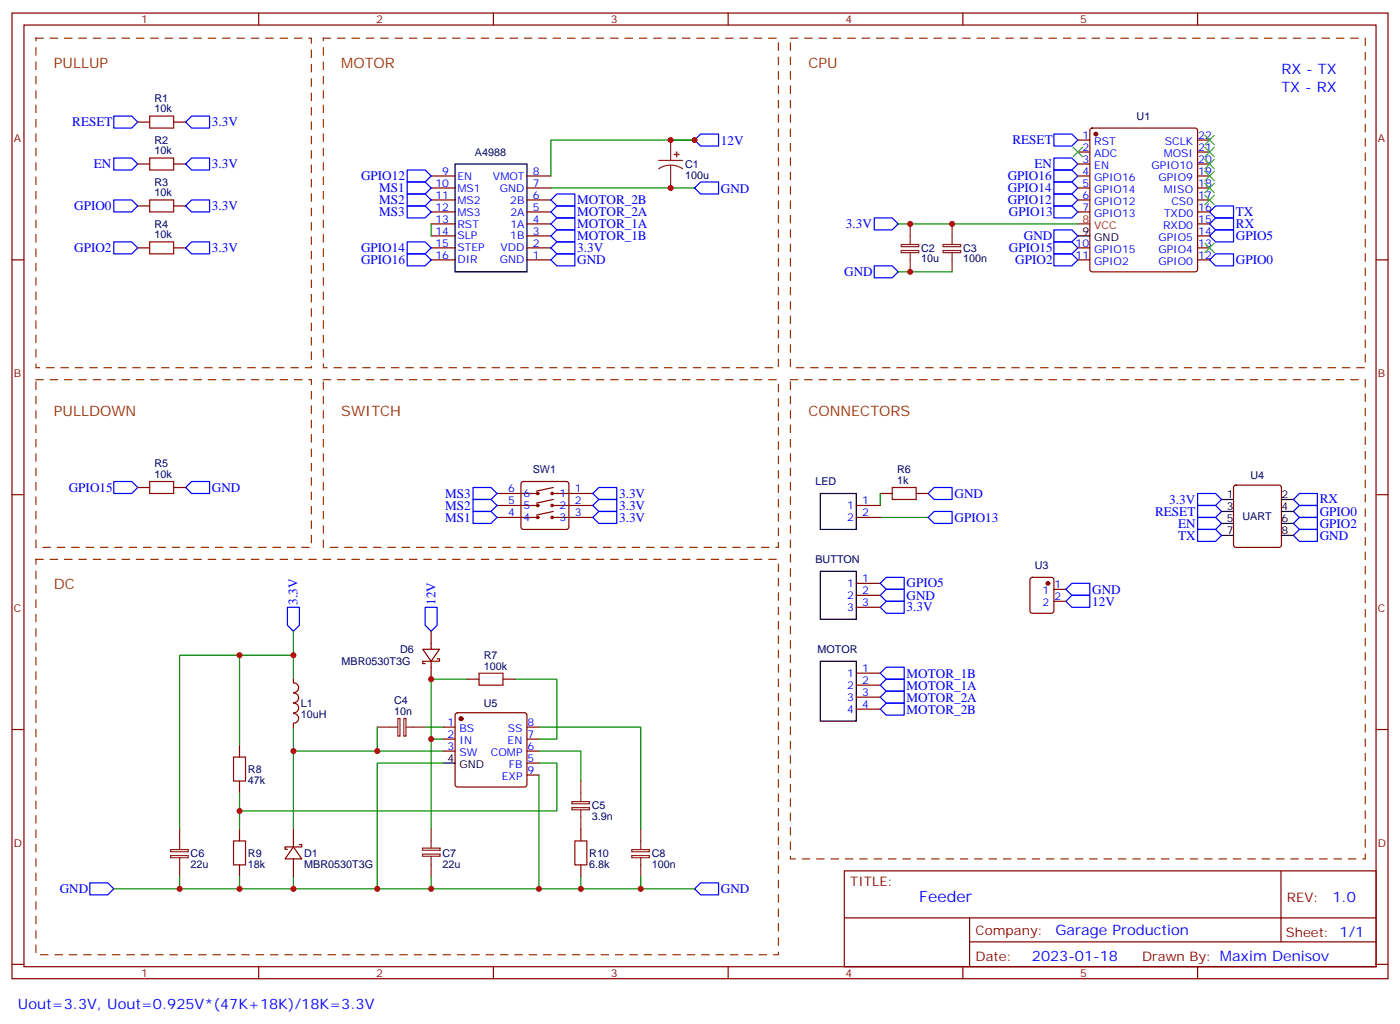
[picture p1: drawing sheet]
<svg xmlns="http://www.w3.org/2000/svg" width="412mm" height="302mm" viewBox="0 0 412 302" stroke-linecap="round" stroke-linejoin="round" font-family="sans-serif">
<g fill="none" stroke="#870000" stroke-width=".35">
<path d="M3.5 3.8h405.4v284.4h-405.4zM7.1 7.4h398.2v277.3h-398.2zM76.2 3.8v3.6M145.3 3.8v3.6M214.5 3.8v3.6M283.6 3.8v3.6M352.8 3.8v3.6M40.6 35.9h3.5M51.2 35.9h3.5M321.3 37.9l.4-.2h30.4l.5 .2 .2 .5v40.9l-.3 .5-.4 .2h-30.4l-.5-.2-.2-.5v-40.9zM40.6 48.3h3.5M51.2 48.3h3.5"/>
<path d="M127 58.9h7.1M127 55.4h7.1M127 51.8h7.1M155.2 58.9h7.1M155.2 55.4h7.1M155.2 51.8h7.1M317.5 58.9h3.5M317.5 55.4h3.5M317.5 51.8h3.5M317.5 48.3h3.5M317.5 41.2h3.5M317.5 44.8h3.5"/>
<path d="M352.8 58.9h3.5M352.8 55.4h3.5M352.8 51.8h3.5M352.8 48.3h3.5M352.8 41.2h3.5M352.8 44.8h3.5M3.5 76.5h3.6M40.6 73h3.5M40.6 60.6h3.5M51.2 73h3.5M51.2 60.6h3.5M127 76.5h7.1"/>
<path d="M127 73h7.1M127 69.5h7.1M127 65.9h7.1M127 62.4h7.1M155.2 76.5h7.1M155.2 73h7.1M155.2 69.5h7.1M155.2 65.9h7.1M155.2 62.4h7.1M317.5 76.5h3.5M317.5 73h3.5M317.5 62.4h3.5"/>
<path d="M352.8 76.5h3.5M352.8 73h3.5M352.8 69.5h3.5M352.8 65.9h3.5M352.8 62.4h3.5M405.3 76.5h3.6M3.5 145.7h3.6M40.6 143.5h3.5M51.2 143.5h3.5M146.4 145.3h12M146.4 148.8h12M146.4 152.4h12"/>
<path d="M153.7 142l.5-.2h12.7l.5 .2 .2 .5v12.7l-.3 .5-.4 .2h-12.7l-.5-.2-.2-.5v-12.7zM162.6 145.3h12M162.6 148.8h12M162.6 152.4h12M163 150.6l-5 1.1M163 147.1l-5 1M163 143.5l-5 1.1M252.2 148.8h7.1M252.2 152.4h7.1M259.3 145.3h3.5M269.9 145.3h3.5M363.6 143l.5-.2h12.7l.5 .2 .2 .5v17l-.3 .5-.4 .2h-12.7l-.5-.3-.2-.4v-17z"/>
<path d="M405.3 145.7h3.6M252.2 171.8h7.1M252.2 175.3h7.1M252.2 178.8h7.1M303.6 170.2l.5-.2h5.6l.7 .4v9.5l-.4 .6-5.9 .1-.7-.5v-9.4zM310.4 173.5h3.6M310.4 177.1h3.6M86.4 200v1M124.5 191.2h5l-2.5 3.5zM127 185.9v5.3M127 194.7v5.3M128.8 194h.7v.7h-5v.7h.7"/>
<path d="M137.6 200h3.5M148.2 200h3.5M252.2 198.2h7.1M3.5 214.8h3.6M70.6 219.4v3.5M86.4 213v1.1M86.5 201.1a1.41 1.41 0 0 1 1.5 1.4 1.41 1.41 0 0 1-1.5 1.4M86.5 210.1a1.41 1.41 0 0 1 1.5 1.4 1.41 1.41 0 0 1-1.5 1.4M86.5 204.1a1.41 1.41 0 0 1 1.5 1.4 1.41 1.41 0 0 1-1.5 1.4M86.5 207.1a1.41 1.41 0 0 1 1.5 1.4 1.41 1.41 0 0 1-1.5 1.4M130.5 214.1h3.6M130.5 217.6h3.6"/>
<path d="M134.3 210.1l.5-.2h19.7l.5 .2 .2 .5v20.4l-.2 .5-.5 .2h-19.7l-.5-.2-.2-.5v-20.4zM155.2 214.1h3.5M155.2 217.6h3.5M252.2 201.8h7.1M252.2 205.3h7.1M252.2 208.8h7.1M405.3 214.8h3.6M70.6 230v3.5M130.5 221.2h3.6M155.2 221.2h3.5M155.2 224.7h3.5M155.2 228.2h3.5"/>
<path d="M70.6 244.1v3.5M70.6 254.7v3.5M86.4 249.4l2.5 3.5h-4.9zM86.4 244.1v5.3M86.4 252.9v5.3M88.2 248.7h.7v.7h-4.9v.7h.7M171.1 244.1v3.5M171.1 254.7v3.5M248.7 256.4h156.6v28.3h-156.6zM377.3 256.5v20.8M248.7 270.3h156.5M285.6 277.3h119.6"/>
<path d="M285.6 270.3v14.1M3.5 284h3.6M76.2 284.7v3.5M145.3 284.7v3.5M214.5 284.7v3.5M283.6 284.7v3.5M352.8 284.7v3.5M405.3 284h3.6"/>
<circle cx="158.4" cy="145.3" r=".35"/>
<circle cx="158.4" cy="148.8" r=".35"/>
<circle cx="158.4" cy="152.4" r=".35"/>
<circle cx="162.6" cy="152.4" r=".35"/>
<circle cx="162.6" cy="148.8" r=".35"/>
<circle cx="162.6" cy="145.3" r=".35"/>
</g>
<g fill="none" stroke="#00f" stroke-width=".35">
<path d="M33.5 34.2h5.3l1.8 1.7-1.8 1.8h-5.3zM56.4 34.2h5.3v3.5h-5.3l-1.7-1.8zM310.4 39.5h5.3l1.8 1.7-1.8 1.8h-5.3zM33.5 46.5h5.3l1.8 1.8-1.8 1.8h-5.3zM33.5 58.9h5.3l1.8 1.7-1.8 1.8h-5.3zM54.7 48.3l1.7-1.8h5.3v3.6h-5.3zM56.4 58.9h5.3v3.5h-5.3l-1.7-1.8zM119.9 50.1h5.3l1.8 1.7-1.8 1.8h-5.3zM119.9 53.6h5.3l1.8 1.8-1.8 1.7h-5.3zM119.9 57.1h5.3l1.8 1.8-1.8 1.7h-5.3zM162.3 58.9l1.7-1.8h5.3v3.5h-5.3zM204.6 41.2l1.8-1.7h5.3v3.5h-5.3z"/>
<path d="M204.6 55.4l1.8-1.8h5.3v3.5h-5.3zM310.4 46.5h5.3l1.8 1.8-1.8 1.8h-5.3zM310.4 57.1h5.3l1.8 1.8-1.8 1.7h-5.3zM310.4 53.6h5.3l1.8 1.8-1.8 1.7h-5.3zM310.4 50.1h5.3l1.8 1.7-1.8 1.8h-5.3zM33.5 71.2h5.3l1.8 1.8-1.8 1.8h-5.3zM54.7 73l1.7-1.8h5.3v3.6h-5.3zM119.9 74.8h5.3l1.8 1.7-1.8 1.8h-5.3zM119.9 71.2h5.3l1.8 1.8-1.8 1.8h-5.3zM119.9 60.6h5.3l1.8 1.8-1.8 1.8h-5.3zM162.3 76.5l1.7-1.7h5.3v3.5h-5.3zM162.3 69.5l1.7-1.8h5.3v3.5h-5.3z"/>
<path d="M162.3 65.9l1.7-1.7h5.3v3.5h-5.3zM162.3 62.4l1.7-1.8h5.3v3.6h-5.3zM162.3 73l1.7-1.8h5.3v3.6h-5.3zM257.5 64.2h5.3l1.8 1.7-1.8 1.8h-5.3zM257.5 78.3h5.3l1.8 1.7-1.8 1.8h-5.3zM310.4 60.6h5.3l1.8 1.8-1.8 1.8h-5.3zM310.4 71.2h5.3l1.8 1.8-1.8 1.8h-5.3zM310.4 74.8h5.3l1.8 1.7-1.8 1.8h-5.3zM310.4 67.7h5.3l1.8 1.8-1.8 1.7h-5.3zM356.3 65.9l1.8-1.7h5.3v3.5h-5.3zM358.1 74.8h5.3v3.5h-5.3l-1.8-1.8zM358.1 67.7h5.3v3.5h-5.3l-1.8-1.7z"/>
<path d="M358.1 60.6h5.3v3.6h-5.3l-1.8-1.8zM33.5 141.8h5.3l1.8 1.7-1.8 1.8h-5.3zM56.4 141.8h5.3v3.5h-5.3l-1.7-1.8zM139.3 147.1h5.3l1.8 1.7-1.8 1.8h-5.3zM139.3 143.5h5.3l1.8 1.8-1.8 1.8h-5.3zM139.3 150.6h5.3l1.8 1.8-1.8 1.7h-5.3zM174.6 145.3l1.8-1.8h5.3v3.6h-5.3zM174.6 148.8l1.8-1.7h5.3v3.5h-5.3zM174.6 152.4l1.8-1.8h5.3v3.5h-5.3zM275.2 143.5h5.3v3.6h-5.3l-1.8-1.8zM275.2 150.6h5.3v3.5h-5.3l-1.8-1.7zM352.8 152.4h5.3l1.7 1.7-1.7 1.8h-5.3z"/>
<path d="M352.8 148.8h5.3l1.7 1.8-1.7 1.8h-5.3zM352.8 155.9h5.3l1.7 1.8-1.7 1.7h-5.3zM352.8 145.3h5.3l1.7 1.8-1.7 1.7h-5.3zM381 157.7l1.8-1.8h5.3v3.5h-5.3zM381 150.6l1.8-1.8h5.3v3.6h-5.3zM381 154.1l1.8-1.7h5.3v3.5h-5.3zM381 147.1l1.8-1.8h5.3v3.5h-5.3zM84.7 178.8h3.5v5.3l-1.8 1.8-1.7-1.8zM125.2 178.8h3.6v5.3l-1.8 1.8-1.8-1.8zM259.3 178.8l1.8-1.7h5.2v3.5h-5.2zM259.3 175.3l1.8-1.8h5.2v3.6h-5.2zM259.3 171.8l1.8-1.8h5.2v3.5h-5.2z"/>
<path d="M314 177.1l1.7-1.8h5.3v3.5h-5.3zM314 173.5l1.7-1.7h5.3v3.5h-5.3zM259.3 198.2l1.8-1.7h5.2v3.5h-5.2zM259.3 208.8l1.8-1.8h5.2v3.6h-5.2zM259.3 205.3l1.8-1.8h5.2v3.5h-5.2zM259.3 201.8l1.8-1.8h5.2v3.5h-5.2zM26.5 260h5.2l1.8 1.7-1.8 1.8h-5.2zM206.4 260h5.3v3.5h-5.3l-1.8-1.8z"/>
</g>
<g fill="none" stroke="#000" stroke-width=".35">
<path d="M134.1 48.3h21.1v31.7h-21.1zM317.5 69.5h3.5M241.7 145.3h10.5v10.6h-10.5zM359.8 147.1h3.6M359.8 150.6h3.6M359.8 154.1h3.6M359.8 157.7h3.6M377.5 147.1h3.5M377.5 150.6h3.5M377.5 154.1h3.5M377.5 157.7h3.5M241.7 168.2h10.5v14.2h-10.5z"/>
<path d="M241.7 194.7h10.5v17.6h-10.5zM130.5 224.7h3.6"/>
</g>
<g fill="none" stroke="#008700" stroke-width=".35">
<path d="M162.3 55.4h42.3M197.6 41.2h7h-42.3v10.6M127 65.9v3.6M264.6 65.9h52.9M264.6 80h15.9M259.3 145.3v3.5M259.3 152.4h14.1M70.6 192.9v26.5M86.4 185.9v7h-33.5v51.2M86.4 192.9v7.1M137.6 200h-10.6v17.6h3.5M151.7 200h12.3v17.6h-5.3"/>
<path d="M86.4 214.1v7.1h44.1M111.1 214.1v7.1M125.2 214.1h5.3M127 217.6v26.5M158.7 214.1h30v30M70.6 233.5v10.6M86.4 221.2v22.9M130.5 224.7h-19.4v37M158.7 224.7h5.3v14.1h-93.4M158.7 221.2h12.4v8.8M158.7 228.2v33.5M52.9 258.2v3.5"/>
<path d="M70.6 258.2v3.5M86.4 258.2v3.5M127 258.2v3.5M171.1 258.2v3.5M188.7 258.2v3.5M33.5 261.7h171.1"/>
</g>
<g fill="none" stroke="#8c2424" stroke-width=".35">
<path d="M194 47.2h7.1M197.6 48.6l-1.9 .3-1.7 .8M197.6 48.6l1.8 .3 1.7 .8M197.6 41.2v6M197.6 48.6v6.8M265.5 72h5.2v.6h-5.2zM265.5 73.8h5.2v.6h-5.2zM268.1 65.9v6M268.1 74.4v5.6M277.8 72h5.2v.6h-5.2zM277.8 73.8h5.2v.6h-5.2zM280.5 65.9v6"/>
<path d="M280.5 74.4v5.6M111.1 214.1h6M117.2 211.6h.6v5.1h-.6zM119 211.6h.6v5.1h-.6zM119.6 214.1h5.6M168.5 236h5.1v.7h-5.1zM168.5 237.8h5.1v.6h-5.1zM171.1 230v6M171.1 238.4v5.7M50.3 250.2h5.2v.6h-5.2zM50.3 251.9h5.2v.7h-5.2zM52.9 244.1v6"/>
<path d="M52.9 252.6v5.6M124.5 251.5h5.1v.6h-5.1zM124.5 249.7h5.1v.7h-5.1zM127 244.1v5.6M127 252.2v6M186.1 250.2h5.2v.6h-5.2zM186.1 251.9h5.2v.7h-5.2zM188.7 244.1v6M188.7 252.6v5.6"/>
</g>
<g fill="#8c2424" stroke="#8c2424" stroke-width=".35">
<path d="M198.6 45.5h1.4z"/>
<path d="M199.3 44.8v1.4z"/>
</g>
<path d="M44.1 34.2h7.1v3.5h-7.1zM44.1 46.5h7.1v3.6h-7.1zM44.1 58.9h7.1v3.5h-7.1zM44.1 71.2h7.1v3.6h-7.1zM44.1 141.8h7.1v3.5h-7.1zM262.8 143.5h7.1v3.6h-7.1zM141.1 198.2h7.1v3.6h-7.1zM68.8 222.9h3.5v7.1h-3.5zM68.8 247.6h3.5v7.1h-3.5zM169.3 247.6h3.6v7.1h-3.6z" fill="none" stroke="#a10000" stroke-width=".35"/>
<path d="M10.6 11.3h81.1v97h-81.1zM95.2 11.3h134.1v97h-134.1zM232.8 11.3h169.4v97h-169.4zM10.6 111.8h81.1v49.4h-81.1zM95.2 111.8h134.1v49.4h-134.1zM232.8 111.8h169.4v141.1h-169.4zM10.6 164.7h218.7v116.4h-218.7z" fill="none" stroke="#930" stroke-width=".35" stroke-dasharray="2.1 2.1"/>
<g fill="#870000" stroke="#870000" stroke-width=".35">
<circle cx="308.7" cy="171.8" r=".53"/>
<circle cx="135.8" cy="211.6" r=".53"/>
<circle cx="322.8" cy="39.5" r=".53"/>
</g>
<path d="M317.5 65.9h3.5" fill="none" stroke="#f00" stroke-width=".35"/>
<g fill="none" stroke="#3c3" stroke-width=".35">
<path d="M354.9 39.8l2.8 2.9M357.7 39.8l-2.8 2.9M316.1 43.4l2.8 2.8M318.9 43.4l-2.8 2.8M354.9 43.4l2.8 2.8M354.9 46.9l2.8 2.8M354.9 50.4l2.8 2.8M354.9 53.9l2.8 2.9M354.9 57.5l2.8 2.8M357.7 43.4l-2.8 2.8M357.7 46.9l-2.8 2.8M357.7 50.4l-2.8 2.8"/>
<path d="M357.7 53.9l-2.8 2.9M357.7 57.5l-2.8 2.8M354.9 71.6l2.8 2.8M357.7 71.6l-2.8 2.8"/>
</g>
<g fill="#c00">
<circle cx="268.1" cy="80" r=".88"/>
<circle cx="111.1" cy="221.2" r=".88"/>
<circle cx="86.4" cy="221.2" r=".88"/>
<circle cx="127" cy="217.6" r=".88"/>
<circle cx="111.1" cy="261.7" r=".88"/>
<circle cx="158.8" cy="261.7" r=".88"/>
<circle cx="70.6" cy="238.8" r=".88"/>
<circle cx="70.6" cy="192.9" r=".88"/>
<circle cx="86.4" cy="192.9" r=".88"/>
<circle cx="70.6" cy="261.7" r=".88"/>
<circle cx="171.1" cy="261.7" r=".88"/>
<circle cx="188.7" cy="261.7" r=".88"/>
<circle cx="127" cy="261.7" r=".88"/>
<circle cx="86.4" cy="261.7" r=".88"/>
<circle cx="52.9" cy="261.7" r=".88"/>
<circle cx="204.6" cy="41.2" r=".88"/>
<circle cx="197.6" cy="41.2" r=".88"/>
<circle cx="197.6" cy="55.4" r=".88"/>
<circle cx="268.1" cy="65.9" r=".88"/>
<circle cx="280.5" cy="65.9" r=".88"/>
<circle cx="127" cy="200" r=".88"/>
</g>
<text font-size="4.6" fill="#00f" x="270.8" y="265.5">Feeder</text>
<g font-size="4.2" fill="#930">
<text x="15.9" y="20.1">PULLUP</text>
<text x="100.5" y="20.1">MOTOR</text>
<text x="238.1" y="20.1">CPU</text>
<text x="15.9" y="122.4">PULLDOWN</text>
<text x="100.5" y="122.4">SWITCH</text>
<text x="238.1" y="122.4">CONNECTORS</text>
<text x="15.9" y="173.5">DC</text>
</g>
<g font-size="4.2" fill="#00f">
<text x="377.5" y="21.8">RX - TX</text>
<text x="377.5" y="27.1">TX - RX</text>
<text x="392.5" y="265.7">1.0</text>
<text x="310.9" y="275.3">Garage Production</text>
<text x="304" y="283.1">2023-01-18</text>
<text x="5.3" y="297">Uout=3.3V, Uout=0.925V*(47K+18K)/18K=3.3V</text>
</g>
<g font-size="3.9" fill="#00f">
<text x="21.3" y="37.2">RESET</text>
<text x="62.4" y="37.2">3.3V</text>
<text x="212.4" y="42.6">12V</text>
<text x="298.2" y="42.4">RESET</text>
<text x="27.6" y="49.6">EN</text>
<text x="62.4" y="49.5">3.3V</text>
<text x="106.4" y="53.1">GPIO12</text>
<text x="296.9" y="53.1">GPIO16</text>
<text x="304.7" y="49.5">EN</text>
<text x="111.7" y="56.6">MS1</text>
<text x="212.4" y="56.7">GND</text>
<text x="296.9" y="56.6">GPIO14</text>
<text x="21.9" y="61.9">GPIO0</text>
<text x="62.4" y="61.9">3.3V</text>
<text x="111.7" y="60.2">MS2</text>
<text x="111.7" y="63.7">MS3</text>
<text x="170" y="60.2">MOTOR_2B</text>
<text x="170" y="63.7">MOTOR_2A</text>
<text x="296.9" y="60.2">GPIO12</text>
<text x="297.2" y="63.6">GPIO13</text>
<text x="364.1" y="63.6">TX</text>
<text x="170" y="70.8">MOTOR_1B</text>
<text x="170" y="67.2">MOTOR_1A</text>
<text x="249.2" y="67.2">3.3V</text>
<text x="301.6" y="70.6">GND</text>
<text x="364.1" y="70.7">GPIO5</text>
<text x="364.1" y="67.1">RX</text>
<text x="21.9" y="74.3">GPIO2</text>
<text x="62.4" y="74.2">3.3V</text>
<text x="106.4" y="77.8">GPIO16</text>
<text x="106.4" y="74.3">GPIO14</text>
<text x="170" y="77.9">GND</text>
<text x="170" y="74.2">3.3V</text>
<text x="297.2" y="74.3">GPIO15</text>
<text x="299.1" y="77.7">GPIO2</text>
<text x="364.1" y="77.7">GPIO0</text>
<text x="248.7" y="81.3">GND</text>
<text x="20.3" y="144.8">GPIO15</text>
<text x="62.4" y="144.8">GND</text>
<text x="131.1" y="146.6">MS3</text>
<text x="182.4" y="146.5">3.3V</text>
<text x="281.2" y="146.7">GND</text>
<text x="344.4" y="148.3">3.3V</text>
<text x="388.8" y="148.2">RX</text>
<text x="131.1" y="150.1">MS2</text>
<text x="131.1" y="153.6">MS1</text>
<text x="182.4" y="150.1">3.3V</text>
<text x="182.4" y="153.6">3.3V</text>
<text x="281.2" y="153.6">GPIO13</text>
<text x="340.3" y="151.9">RESET</text>
<text x="347.1" y="155.5">EN</text>
<text x="388.8" y="155.4">GPIO2</text>
<text x="388.8" y="151.8">GPIO0</text>
<text x="347.1" y="159">TX</text>
<text x="388.8" y="158.9">GND</text>
<text x="267.1" y="173">GPIO5</text>
<text x="87.6" y="178.1" transform="rotate(-90 87.6 178.1)">3.3V</text>
<text x="128.3" y="178.1" transform="rotate(-90 128.3 178.1)">12V</text>
<text x="267.1" y="176.6">GND</text>
<text x="321.7" y="174.9">GND</text>
<text x="321.7" y="178.4">12V</text>
<text x="267.1" y="180">3.3V</text>
<text x="267.1" y="199.5">MOTOR_1B</text>
<text x="267.1" y="203.1">MOTOR_1A</text>
<text x="267.1" y="206.6">MOTOR_2A</text>
<text x="267.1" y="210.1">MOTOR_2B</text>
<text x="17.6" y="263">GND</text>
<text x="212.4" y="262.9">GND</text>
</g>
<g font-size="3.9" fill="#800">
<text x="250.5" y="261">TITLE:</text>
<text x="379.1" y="265.7">REV:</text>
<text x="287.4" y="275.2">Company:</text>
<text x="378.7" y="275.8">Sheet: 1/1</text>
<text x="287.4" y="282.9">Date:</text>
<text x="336.4" y="283">Drawn By: Maxim Denisov</text>
</g>
<g font-size="3.2" fill="#800">
<text x="41.6" y="6.8">1</text>
<text x="110.8" y="6.8">2</text>
<text x="179.9" y="6.8">3</text>
<text x="249.1" y="6.8">4</text>
<text x="318.2" y="6.8">5</text>
<text x="4.1" y="41.9">A</text>
<text x="405.9" y="41.9">A</text>
<text x="4.1" y="111.1">B</text>
<text x="405.9" y="111.1">B</text>
<text x="4.1" y="180.2">C</text>
<text x="405.9" y="180.2">C</text>
<text x="4.1" y="249.4">D</text>
<text x="405.9" y="249.4">D</text>
<text x="41.6" y="287.7">1</text>
<text x="110.8" y="287.7">2</text>
<text x="179.9" y="287.7">3</text>
<text x="249.1" y="287.7">4</text>
<text x="318.2" y="287.7">5</text>
</g>
<g font-size="3.2" fill="#000080">
<text x="45.5" y="30">R1</text>
<text x="45.5" y="33.1">10k</text>
<text x="334.8" y="35.4">U1</text>
<text x="45.5" y="45.5">10k</text>
<text x="45.5" y="42.3">R2</text>
<text x="139.9" y="45.9">A4988</text>
<text x="201.8" y="52.6">100u</text>
<text x="201.8" y="49.4">C1</text>
<text x="45.5" y="57.8">10k</text>
<text x="45.5" y="54.6">R3</text>
<text x="45.5" y="70.2">10k</text>
<text x="45.5" y="67">R4</text>
<text x="271.4" y="77.3">10u</text>
<text x="271.4" y="74.1">C2</text>
<text x="283.7" y="77.3">100n</text>
<text x="283.7" y="74.1">C3</text>
<text x="45.5" y="137.5">R5</text>
<text x="45.5" y="140.7">10k</text>
<text x="156.9" y="139.4">SW1</text>
<text x="240.2" y="142.9">LED</text>
<text x="264.2" y="142.5">1k</text>
<text x="264.2" y="139.2">R6</text>
<text x="368.3" y="141.2">U4</text>
<text x="366" y="153.2">UART</text>
<text x="240.2" y="165.9">BUTTON</text>
<text x="304.8" y="167.6">U3</text>
<text x="100.6" y="195.8">MBR0530T3G</text>
<text x="117.8" y="192.2">D6</text>
<text x="142.5" y="197.2">100k</text>
<text x="142.5" y="193.9">R7</text>
<text x="240.8" y="192.3">MOTOR</text>
<text x="88.7" y="208.1">L1</text>
<text x="116.1" y="207.2">C4</text>
<text x="142.5" y="208.1">U5</text>
<text x="88.7" y="211.4">10uH</text>
<text x="116.1" y="210.5">10n</text>
<text x="73" y="227.5">R8</text>
<text x="73" y="230.8">47k</text>
<text x="174.3" y="238.2">C5</text>
<text x="174.3" y="241.4">3.9n</text>
<text x="56.2" y="255.5">22u</text>
<text x="56.2" y="252.3">C6</text>
<text x="73" y="255.5">18k</text>
<text x="73" y="252.2">R9</text>
<text x="89.6" y="255.5">MBR0530T3G</text>
<text x="89.6" y="252.3">D1</text>
<text x="130.4" y="255.5">22u</text>
<text x="130.4" y="252.2">C7</text>
<text x="173.6" y="255.5">6.8k</text>
<text x="173.6" y="252.2">R10</text>
<text x="192" y="255.5">100n</text>
<text x="192" y="252.3">C8</text>
</g>
<g font-size="3.2" fill="#00f">
<text x="318.8" y="40.9">1</text>
<text x="353" y="40.9">22</text>
<text x="318.8" y="44.4">2</text>
<text x="318.8" y="47.9">3</text>
<text x="322.3" y="42.7">RST</text>
<text x="322.3" y="46.2">ADC</text>
<text x="342.8" y="46.2">MOSI</text>
<text x="343.1" y="42.7">SCLK</text>
<text x="353" y="47.9">20</text>
<text x="353" y="44.4">21</text>
<text x="130.3" y="51.5">9</text>
<text x="134.8" y="52.9">EN</text>
<text x="145.2" y="52.9">VMOT</text>
<text x="157" y="51.5">8</text>
<text x="318.8" y="51.5">4</text>
<text x="322.3" y="49.7">EN</text>
<text x="322.3" y="53.2">GPIO16</text>
<text x="339.2" y="49.7">GPIO10</text>
<text x="341.2" y="53.2">GPIO9</text>
<text x="353" y="51.5">19</text>
<text x="128.3" y="55">10</text>
<text x="128.3" y="58.5">11</text>
<text x="134.8" y="56.4">MS1</text>
<text x="134.8" y="59.9">MS2</text>
<text x="147.2" y="56.4">GND</text>
<text x="150.3" y="59.9">2B</text>
<text x="157" y="58.5">6</text>
<text x="157" y="55">7</text>
<text x="318.8" y="55">5</text>
<text x="318.8" y="58.5">6</text>
<text x="322.3" y="56.8">GPIO14</text>
<text x="342.8" y="56.8">MISO</text>
<text x="353" y="58.5">17</text>
<text x="353" y="55">18</text>
<text x="128.3" y="62.1">12</text>
<text x="128.3" y="65.6">13</text>
<text x="134.8" y="63.5">MS3</text>
<text x="150.3" y="63.5">2A</text>
<text x="157" y="65.6">4</text>
<text x="157" y="62.1">5</text>
<text x="318.8" y="62.1">7</text>
<text x="322.3" y="60.3">GPIO12</text>
<text x="322.3" y="63.8">GPIO13</text>
<text x="342.9" y="63.8">TXD0</text>
<text x="345.1" y="60.3">CS0</text>
<text x="353" y="65.6">15</text>
<text x="353" y="62.1">16</text>
<text x="128.3" y="69.1">14</text>
<text x="134.8" y="67">RST</text>
<text x="134.8" y="70.5">SLP</text>
<text x="150.3" y="70.5">1B</text>
<text x="150.3" y="67">1A</text>
<text x="157" y="69.1">3</text>
<text x="341.2" y="70.9">GPIO5</text>
<text x="342.6" y="67.3">RXD0</text>
<text x="353" y="69.1">14</text>
<text x="128.3" y="72.6">15</text>
<text x="128.3" y="76.2">16</text>
<text x="134.8" y="74">STEP</text>
<text x="134.8" y="77.6">DIR</text>
<text x="147.2" y="77.6">GND</text>
<text x="147.5" y="74">VDD</text>
<text x="157" y="76.2">1</text>
<text x="157" y="72.6">2</text>
<text x="316.8" y="72.6">10</text>
<text x="316.8" y="76.2">11</text>
<text x="322.3" y="74.4">GPIO15</text>
<text x="322.3" y="77.9">GPIO2</text>
<text x="341.2" y="77.9">GPIO0</text>
<text x="341.2" y="74.4">GPIO4</text>
<text x="353" y="76.2">12</text>
<text x="353" y="72.6">13</text>
<text x="149.7" y="148.5">5</text>
<text x="149.7" y="145">6</text>
<text x="154.2" y="149.9">5</text>
<text x="154.2" y="146.4">6</text>
<text x="164.8" y="146.4">1</text>
<text x="164.8" y="149.9">2</text>
<text x="169.3" y="145">1</text>
<text x="169.3" y="148.5">2</text>
<text x="249.5" y="149.9">1</text>
<text x="254" y="148.5">1</text>
<text x="149.7" y="152">4</text>
<text x="154.2" y="153.4">4</text>
<text x="164.8" y="153.4">3</text>
<text x="169.3" y="152">3</text>
<text x="249.5" y="153.4">2</text>
<text x="254" y="152">2</text>
<text x="249.5" y="172.8">1</text>
<text x="254" y="171.4">1</text>
<text x="310.6" y="173.2">1</text>
<text x="249.5" y="176.4">2</text>
<text x="249.5" y="179.9">3</text>
<text x="254" y="174.9">2</text>
<text x="254" y="178.5">3</text>
<text x="307.1" y="174.9">1</text>
<text x="307.1" y="178.5">2</text>
<text x="310.6" y="176.7">2</text>
<text x="254" y="197.9">1</text>
<text x="249.5" y="199.3">1</text>
<text x="249.5" y="202.8">2</text>
<text x="254" y="201.4">2</text>
<text x="249.5" y="206.3">3</text>
<text x="249.5" y="209.9">4</text>
<text x="254" y="204.9">3</text>
<text x="254" y="208.5">4</text>
<text x="131.9" y="213.7">1</text>
<text x="135.4" y="215.5">BS</text>
<text x="149.6" y="215.5">SS</text>
<text x="155.4" y="213.7">8</text>
<text x="131.9" y="217.3">2</text>
<text x="131.9" y="220.8">3</text>
<text x="135.4" y="219">IN</text>
<text x="149.5" y="219">EN</text>
<text x="155.4" y="220.8">6</text>
<text x="155.4" y="217.3">7</text>
<text x="135.4" y="222.6">SW</text>
<text x="144.6" y="222.6">COMP</text>
<text x="149.9" y="226.1">FB</text>
<text x="155.4" y="224.3">5</text>
<text x="155.4" y="227.9">9</text>
<text x="147.8" y="229.6">EXP</text>
</g>
<g font-size="3.2" fill="#f00">
<text x="318.8" y="65.6">8</text>
<text x="322.3" y="67.3">VCC</text>
</g>
<g font-size="3.2">
<text x="318.8" y="69.1">9</text>
<text x="322.3" y="70.9">GND</text>
<text x="361.3" y="146.7">1</text>
<text x="377.5" y="146.7">2</text>
<text x="361.3" y="150.2">3</text>
<text x="361.3" y="153.8">5</text>
<text x="377.5" y="150.2">4</text>
<text x="377.5" y="153.8">6</text>
<text x="361.3" y="157.3">7</text>
<text x="377.5" y="157.3">8</text>
<text x="131.9" y="224.3">4</text>
<text x="135.4" y="226.1">GND</text>
</g>
</svg>
